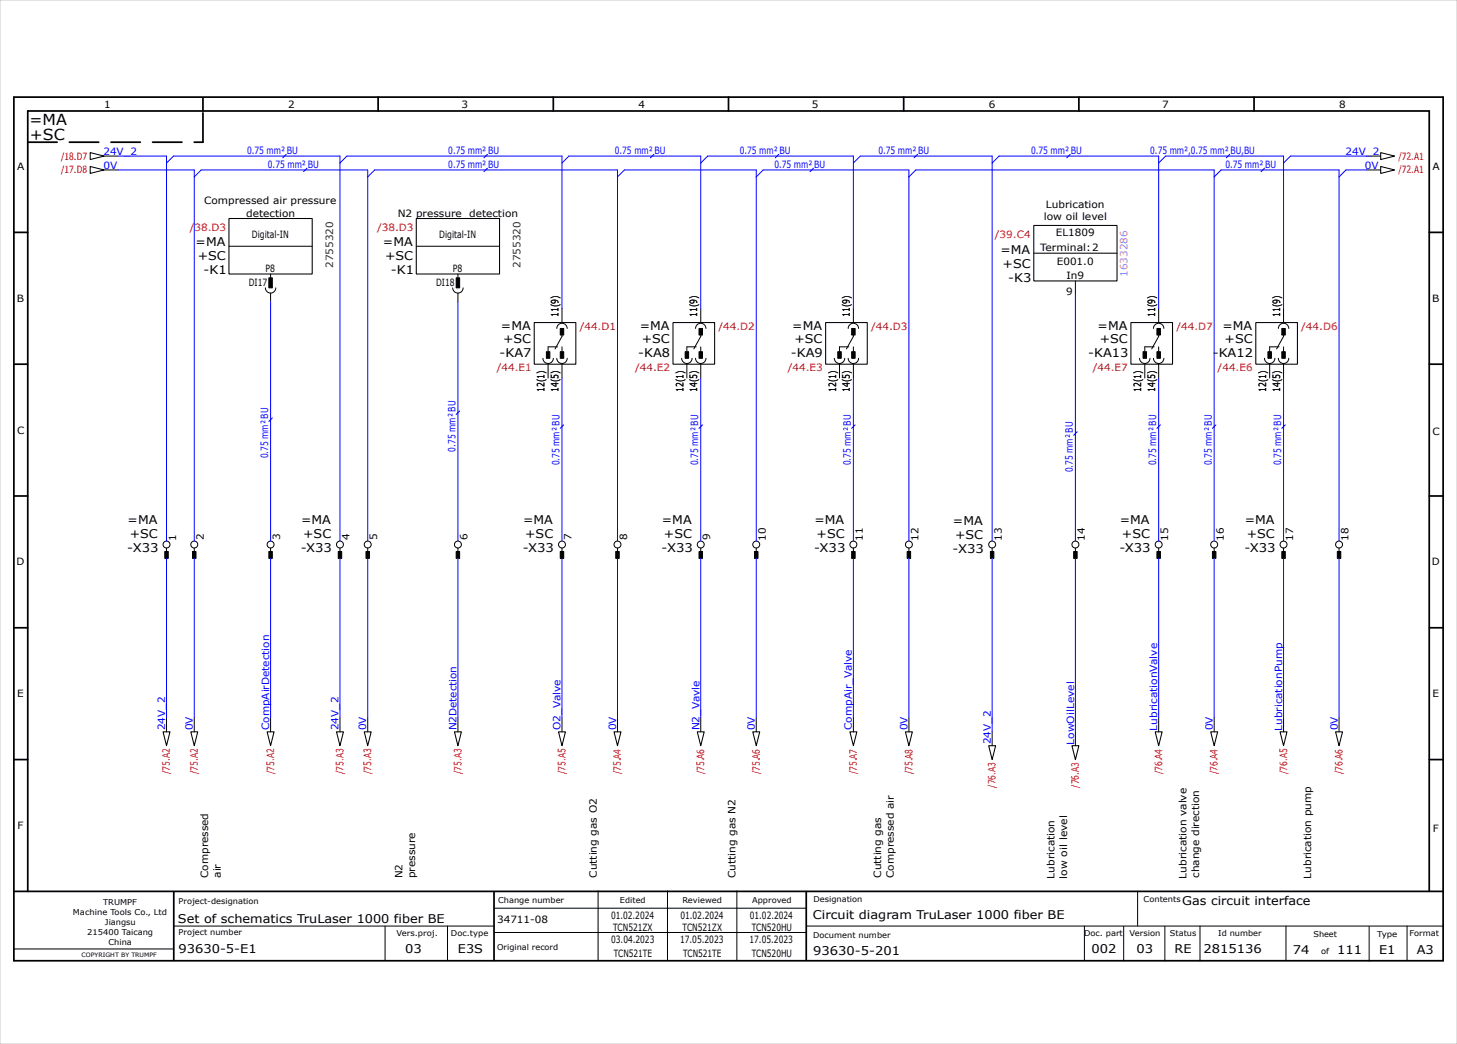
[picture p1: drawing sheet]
<svg xmlns="http://www.w3.org/2000/svg" width="420mm" height="301mm" viewBox="0 0 420 301" stroke-linecap="round" stroke-linejoin="round" font-family="sans-serif">
<g fill="none" stroke="#000" stroke-width=".5">
<path d="M4 28h412v249h-412zM58.5 28.2v3.8M109 28v4M159.5 28v4M210 28v4M260.5 28v4M311 28v4M361.5 28v4M4 67h4M412 67h4M4 105h4M412 105h4"/>
<path d="M4 143h4M412 143h4M4 181h4M412 181h4M4 219h4M412 219h4M4 257h412M8 257v-225h404v225M50.1 257.1v19.8M142.4 257.2v19.8M232.4 257.1v19.7"/>
</g>
<g fill="none" stroke="#000" stroke-width=".29">
<path d="M30 45h4M30 49h4M394 45h4M394 49h4M66 71h24M78 79v1M120 71h24M132 79v1M298 73h24M76.5 83a1.5 1.5 0 0 0 1.5 1.5 1.5 1.5 0 0 0 1.5-1.5M78 84.5v2.5M130.5 83a1.5 1.5 0 0 0 1.5 1.5 1.5 1.5 0 0 0 1.5-1.5"/>
<path d="M132 84.5v2.5M160.5 94.7a1.5 1.5 0 0 1 1.5-1.5 1.5 1.5 0 0 1 1.5 1.5M160.7 100h-2.7v1.3M162 89v4M162 95v2l-2 3.6M162 100v1.3M200.5 94.7a1.5 1.5 0 0 1 1.5-1.5 1.5 1.5 0 0 1 1.5 1.5M200.7 100h-2.7v1.3M202 89v4M202 95v2l-2 3.6M202 100v1.3M244.5 94.7a1.5 1.5 0 0 1 1.5-1.5 1.5 1.5 0 0 1 1.5 1.5"/>
<path d="M244.7 100h-2.7v1.3M246 89v4M246 95v2l-2 3.6M246 100v1.3M310 81v4M332.5 94.7a1.5 1.5 0 0 1 1.5-1.5 1.5 1.5 0 0 1 1.5 1.5M332.7 100h-2.7v1.3M334 89v4M334 95v2l-2 3.6M334 100v1.3M368.5 94.7a1.5 1.5 0 0 1 1.5-1.5 1.5 1.5 0 0 1 1.5 1.5M368.7 100h-2.7v1.3"/>
<path d="M370 89v4M370 95v2l-2 3.6M370 100v1.3M156.5 103.3a1.5 1.5 0 0 0 1.5 1.5 1.5 1.5 0 0 0 1.5-1.5M158 105v4M160.5 103.3a1.5 1.5 0 0 0 1.5 1.5 1.5 1.5 0 0 0 1.5-1.5M162 105v4M196.5 103.3a1.5 1.5 0 0 0 1.5 1.5 1.5 1.5 0 0 0 1.5-1.5M198 105v4M200.5 103.3a1.5 1.5 0 0 0 1.5 1.5 1.5 1.5 0 0 0 1.5-1.5M202 105v4M240.5 103.3a1.5 1.5 0 0 0 1.5 1.5 1.5 1.5 0 0 0 1.5-1.5"/>
<path d="M242 105v4M244.5 103.3a1.5 1.5 0 0 0 1.5 1.5 1.5 1.5 0 0 0 1.5-1.5M246 105v4M328.5 103.3a1.5 1.5 0 0 0 1.5 1.5 1.5 1.5 0 0 0 1.5-1.5M330 105v4M332.5 103.3a1.5 1.5 0 0 0 1.5 1.5 1.5 1.5 0 0 0 1.5-1.5M334 105v4M364.5 103.3a1.5 1.5 0 0 0 1.5 1.5 1.5 1.5 0 0 0 1.5-1.5M366 105v4M368.5 103.3a1.5 1.5 0 0 0 1.5 1.5 1.5 1.5 0 0 0 1.5-1.5M370 105v4M48 158v2"/>
<path d="M56 158v2M78 158v2M98 158v2M106 158v2M132 158v2M162 158v2M178 158v2M202 158v2M218 158v2M246 158v2M262 158v2M286 158v2"/>
<path d="M310 158v2M334 158v2M350 158v2M370 158v2M386 158v2M48 207v4M56 207v4M78 207v4M98 207v4M106 207v4M132 207v4M162 207v4"/>
<path d="M178 207v4M202 207v4M218 207v4M246 207v4M262 207v4M286 211v4M310 211v4M334 207v4M350 207v4M370 207v4M386 207v4M172.4 256.9v20"/>
<path d="M192.4 256.9v20M212.4 256.9v20M327.9 256.9v10M4.1 273.6h45.7M50.1 267h92.2M111 267v10M129 267v10M142.4 261.9h90M142.4 268.9h90M232.5 267h183.5M312.6 267v10M323.9 267.1v10"/>
<path d="M335.8 267.1v10M345.9 267v10.1M370.7 267v9.8M394.7 267.1v10M405.6 267v10"/>
<circle cx="48" cy="157" r="1"/>
<circle cx="56" cy="157" r="1"/>
<circle cx="78" cy="157" r="1"/>
<circle cx="98" cy="157" r="1"/>
<circle cx="106" cy="157" r="1"/>
<circle cx="132" cy="157" r="1"/>
<circle cx="162" cy="157" r="1"/>
<circle cx="178" cy="157" r="1"/>
<circle cx="202" cy="157" r="1"/>
<circle cx="218" cy="157" r="1"/>
<circle cx="246" cy="157" r="1"/>
<circle cx="262" cy="157" r="1"/>
<circle cx="286" cy="157" r="1"/>
<circle cx="310" cy="157" r="1"/>
<circle cx="334" cy="157" r="1"/>
<circle cx="350" cy="157" r="1"/>
<circle cx="370" cy="157" r="1"/>
<circle cx="386" cy="157" r="1"/>
</g>
<path d="M8 41h50.5M58.5 41v-8.8" fill="none" stroke="#000" stroke-width=".5" stroke-dasharray="8.5 3.5"/>
<path d="M0 0h420v301h-420z" fill="none" stroke="#c9c9c9" stroke-width=".29"/>
<g fill="#000" stroke="#000" stroke-width=".29">
<path d="M77.5 80.1h1v2.9h-1z" fill-rule="evenodd"/>
<path d="M131.5 80.1h1v2.9h-1z" fill-rule="evenodd"/>
<path d="M161.5 94.7h1v1.9h-1z" fill-rule="evenodd"/>
<path d="M201.5 94.7h1v1.9h-1z" fill-rule="evenodd"/>
<path d="M245.5 94.7h1v1.9h-1z" fill-rule="evenodd"/>
<path d="M333.5 94.7h1v1.9h-1z" fill-rule="evenodd"/>
<path d="M369.5 94.7h1v1.9h-1z" fill-rule="evenodd"/>
<path d="M157.5 101.4h1v1.9h-1z" fill-rule="evenodd"/>
<path d="M161.5 101.4h1v1.9h-1z" fill-rule="evenodd"/>
<path d="M197.5 101.4h1v1.9h-1z" fill-rule="evenodd"/>
<path d="M201.5 101.4h1v1.9h-1z" fill-rule="evenodd"/>
<path d="M241.5 101.4h1v1.9h-1z" fill-rule="evenodd"/>
<path d="M245.5 101.4h1v1.9h-1z" fill-rule="evenodd"/>
<path d="M329.5 101.4h1v1.9h-1z" fill-rule="evenodd"/>
<path d="M333.5 101.4h1v1.9h-1z" fill-rule="evenodd"/>
<path d="M365.5 101.4h1v1.9h-1z" fill-rule="evenodd"/>
<path d="M369.5 101.4h1v1.9h-1z" fill-rule="evenodd"/>
<path d="M47.5 159h1v2h-1z" fill-rule="evenodd"/>
<path d="M55.5 159h1v2h-1z" fill-rule="evenodd"/>
<path d="M77.5 159h1v2h-1z" fill-rule="evenodd"/>
<path d="M97.5 159h1v2h-1z" fill-rule="evenodd"/>
<path d="M105.5 159h1v2h-1z" fill-rule="evenodd"/>
<path d="M131.5 159h1v2h-1z" fill-rule="evenodd"/>
<path d="M161.5 159h1v2h-1z" fill-rule="evenodd"/>
<path d="M177.5 159h1v2h-1z" fill-rule="evenodd"/>
<path d="M201.5 159h1v2h-1z" fill-rule="evenodd"/>
<path d="M217.5 159h1v2h-1z" fill-rule="evenodd"/>
<path d="M245.5 159h1v2h-1z" fill-rule="evenodd"/>
<path d="M261.5 159h1v2h-1z" fill-rule="evenodd"/>
<path d="M285.5 159h1v2h-1z" fill-rule="evenodd"/>
<path d="M309.5 159h1v2h-1z" fill-rule="evenodd"/>
<path d="M333.5 159h1v2h-1z" fill-rule="evenodd"/>
<path d="M349.5 159h1v2h-1z" fill-rule="evenodd"/>
<path d="M369.5 159h1v2h-1z" fill-rule="evenodd"/>
<path d="M385.5 159h1v2h-1z" fill-rule="evenodd"/>
</g>
<g fill="none" stroke="#000" stroke-width=".3">
<path d="M26 44l4 1-4 1zM26 48l4 1-4 1zM398 44l4 1-4 1zM398 48l4 1-4 1zM66 63h24v16h-24zM120 63h24v16h-24zM298 65h24v16h-24zM154 93h12v12h-12zM194 93h12v12h-12zM238 93h12v12h-12zM326 93h12v12h-12zM362 93h12v12h-12z"/>
<path d="M47 211h2l-1 4zM55 211h2l-1 4zM77 211h2l-1 4zM97 211h2l-1 4zM105 211h2l-1 4zM131 211h2l-1 4zM161 211h2l-1 4zM177 211h2l-1 4zM201 211h2l-1 4zM217 211h2l-1 4zM245 211h2l-1 4zM261 211h2l-1 4z"/>
<path d="M285 215h2l-1 4zM309 215h2l-1 4zM333 211h2l-1 4zM349 211h2l-1 4zM369 211h2l-1 4zM385 211h2l-1 4z"/>
</g>
<g fill="none" stroke="#00f" stroke-width=".29">
<path d="M34 45h14v111M34 49h22v107M48 47l2-2h48v111M56 51l2-2h48v107M98 47l2-2h62v44M106 51l2-2h70v107M162 47l2-2h38v44M178 51l2-2h38v107M202 47l2-2h42v44M218 51l2-2h42v107M246 47l2-2h38v111M262 51l2-2h86v107"/>
<path d="M286 47l2-2h46v44M334 47l2-2h34v44M350 51l2-2h34v107M394 45h-22l-2 2M394 49h-6l-2 2M78 87v69M132 87v69M310 85v71M162 109v47M202 109v47M246 109v47M334 109v47"/>
<path d="M370 109v47M48 161v46M56 161v46M78 161v46M98 161v46M106 161v46M132 161v46M162 161v46M178 161v46M202 161v46M218 161v46M246 161v46"/>
<path d="M262 161v46M286 161v50M310 161v50M334 161v46M350 161v46M370 161v46M386 161v46"/>
</g>
<g fill="none" stroke="#00f" stroke-width=".3">
<path d="M82.5 44.5l-1 1M88.5 48.5l-1 1M140.5 44.5l-1 1M140.5 48.5l-1 1M188.5 44.5l-1 1M224.5 44.5l-1 1M234.5 48.5l-1 1M264.5 44.5l-1 1M308.5 44.5l-1 1M354.5 44.5l-1 1M364.5 48.5l-1 1M132.5 118.5l-1 1"/>
<path d="M78.5 120.5l-1 1M162.5 122.5l-1 1M202.5 122.5l-1 1M246.5 122.5l-1 1M310.5 124.5l-1 1M334.5 122.5l-1 1M350.5 122.5l-1 1M370.5 122.5l-1 1"/>
</g>
<g font-size="4.4">
<text x="8.5" y="36">=MA</text>
<text x="8.6" y="40.5">+SC</text>
</g>
<g font-size="3.5">
<text x="56.4" y="71">=MA</text>
<text x="110.4" y="71">=MA</text>
<text x="57" y="75">+SC</text>
<text x="111" y="75">+SC</text>
<text x="288.4" y="73.2">=MA</text>
<text x="289" y="77.2">+SC</text>
<text x="58.7" y="79">-K1</text>
<text x="112.7" y="79">-K1</text>
<text x="290.6" y="81.2">-K3</text>
<text x="144.4" y="95">=MA</text>
<text x="184.4" y="95">=MA</text>
<text x="228.4" y="95">=MA</text>
<text x="316.4" y="95">=MA</text>
<text x="352.4" y="95">=MA</text>
<text x="145" y="99">+SC</text>
<text x="185" y="99">+SC</text>
<text x="229" y="99">+SC</text>
<text x="317" y="99">+SC</text>
<text x="353" y="99">+SC</text>
<text x="144" y="103">-KA7</text>
<text x="184" y="103">-KA8</text>
<text x="228" y="103">-KA9</text>
<text x="313.7" y="103">-KA13</text>
<text x="349.6" y="103">-KA12</text>
<text x="36.8" y="151.2">=MA</text>
<text x="37.4" y="155.2">+SC</text>
<text x="86.8" y="151.2">=MA</text>
<text x="87.4" y="155.2">+SC</text>
<text x="150.8" y="151.2">=MA</text>
<text x="151.4" y="155.2">+SC</text>
<text x="190.8" y="151.2">=MA</text>
<text x="191.4" y="155.2">+SC</text>
<text x="234.8" y="151.2">=MA</text>
<text x="235.4" y="155.2">+SC</text>
<text x="274.7" y="151.4">=MA</text>
<text x="275.3" y="155.4">+SC</text>
<text x="322.8" y="151.2">=MA</text>
<text x="323.4" y="155.2">+SC</text>
<text x="358.8" y="151.2">=MA</text>
<text x="359.4" y="155.2">+SC</text>
<text x="36.7" y="159.2">-X33</text>
<text x="86.7" y="159.2">-X33</text>
<text x="150.7" y="159.2">-X33</text>
<text x="190.7" y="159.2">-X33</text>
<text x="234.7" y="159.2">-X33</text>
<text x="274.6" y="159.4">-X33</text>
<text x="322.7" y="159.2">-X33</text>
<text x="358.7" y="159.2">-X33</text>
<text x="340.8" y="261">Gas circuit interface</text>
<text x="51.3" y="266">Set of schematics TruLaser 1000 fiber BE</text>
<text x="234.3" y="265">Circuit diagram TruLaser 1000 fiber BE</text>
<text x="51.5" y="274.7">93630-5-E1</text>
<text x="116.8" y="274.9">03</text>
<text x="132" y="274.9">E3S</text>
<text x="234.4" y="275.3">93630-5-201</text>
<text x="314.6" y="274.8">002</text>
<text x="327.6" y="274.9">03</text>
<text x="338.6" y="274.8">RE</text>
<text x="346.9" y="274.7">2815136</text>
<text x="372.7" y="275">74</text>
<text x="385.4" y="275">111</text>
<text x="397.6" y="275">E1</text>
<text x="408.4" y="275">A3</text>
</g>
<g font-size="2.9">
<text x="30" y="31">1</text>
<text x="83" y="31">2</text>
<text x="133.1" y="31">3</text>
<text x="184.1" y="31">4</text>
<text x="234.1" y="31">5</text>
<text x="285" y="31">6</text>
<text x="335" y="31">7</text>
<text x="386" y="31">8</text>
<text x="5" y="49">A</text>
<text x="413" y="49">A</text>
<text x="58.9" y="58.9">Compressed air pressure</text>
<text x="301.5" y="59.9">Lubrication</text>
<text x="71" y="62.5">detection</text>
<text x="114.6" y="62.5">N2 pressure</text>
<text x="135.3" y="62.5">detection</text>
<text x="300.9" y="63.5">low oil level</text>
<text x="72.6" y="68.5">Digital-IN</text>
<text x="126.6" y="68.5">Digital-IN</text>
<text x="304.3" y="68">EL1809</text>
<text x="299.8" y="72.5">Terminal:2</text>
<text x="304.7" y="76.5">E001.0</text>
<text x="71.7" y="82.5">DI17</text>
<text x="76.5" y="78.5">P8</text>
<text x="125.7" y="82.5">DI18</text>
<text x="130.5" y="78.5">P8</text>
<text x="307.5" y="80.5">In9</text>
<text x="4.8" y="87">B</text>
<text x="307.3" y="85">9</text>
<text x="412.8" y="87">B</text>
<text x="161" y="91.4" transform="rotate(-90 161 91.4)">11(9)</text>
<text x="201" y="91.4" transform="rotate(-90 201 91.4)">11(9)</text>
<text x="245" y="91.4" transform="rotate(-90 245 91.4)">11(9)</text>
<text x="333" y="91.4" transform="rotate(-90 333 91.4)">11(9)</text>
<text x="369" y="91.4" transform="rotate(-90 369 91.4)">11(9)</text>
<text x="157" y="113" transform="rotate(-90 157 113)">12(1)</text>
<text x="161" y="113" transform="rotate(-90 161 113)">14(5)</text>
<text x="197" y="113" transform="rotate(-90 197 113)">12(1)</text>
<text x="201" y="113" transform="rotate(-90 201 113)">14(5)</text>
<text x="241" y="113" transform="rotate(-90 241 113)">12(1)</text>
<text x="245" y="113" transform="rotate(-90 245 113)">14(5)</text>
<text x="329" y="113" transform="rotate(-90 329 113)">12(1)</text>
<text x="333" y="113" transform="rotate(-90 333 113)">14(5)</text>
<text x="365" y="113" transform="rotate(-90 365 113)">12(1)</text>
<text x="369" y="113" transform="rotate(-90 369 113)">14(5)</text>
<text x="5" y="125">C</text>
<text x="413" y="125.5">C</text>
<text x="50.7" y="155.9" transform="rotate(-90 50.7 155.9)">1</text>
<text x="58.7" y="155.7" transform="rotate(-90 58.7 155.7)">2</text>
<text x="80.8" y="155.7" transform="rotate(-90 80.8 155.7)">3</text>
<text x="100.8" y="155.6" transform="rotate(-90 100.8 155.6)">4</text>
<text x="108.8" y="155.7" transform="rotate(-90 108.8 155.7)">5</text>
<text x="134.8" y="155.7" transform="rotate(-90 134.8 155.7)">6</text>
<text x="164.8" y="155.7" transform="rotate(-90 164.8 155.7)">7</text>
<text x="180.7" y="155.6" transform="rotate(-90 180.7 155.6)">8</text>
<text x="204.8" y="155.6" transform="rotate(-90 204.8 155.6)">9</text>
<text x="220.7" y="155.9" transform="rotate(-90 220.7 155.9)">10</text>
<text x="248.7" y="155.9" transform="rotate(-90 248.7 155.9)">11</text>
<text x="264.7" y="155.9" transform="rotate(-90 264.7 155.9)">12</text>
<text x="288.8" y="155.9" transform="rotate(-90 288.8 155.9)">13</text>
<text x="312.7" y="155.9" transform="rotate(-90 312.7 155.9)">14</text>
<text x="336.8" y="155.9" transform="rotate(-90 336.8 155.9)">15</text>
<text x="352.7" y="155.9" transform="rotate(-90 352.7 155.9)">16</text>
<text x="372.7" y="155.9" transform="rotate(-90 372.7 155.9)">17</text>
<text x="388.8" y="155.9" transform="rotate(-90 388.8 155.9)">18</text>
<text x="4.8" y="163">D</text>
<text x="412.7" y="163">D</text>
<text x="5" y="201">E</text>
<text x="413" y="201">E</text>
<text x="5.1" y="239">F</text>
<text x="413" y="240">F</text>
<text x="60" y="253.1" transform="rotate(-90 60 253.1)">Compressed</text>
<text x="63.6" y="253.1" transform="rotate(-90 63.6 253.1)">air</text>
<text x="116" y="253.2" transform="rotate(-90 116 253.2)">N2</text>
<text x="119.6" y="253.2" transform="rotate(-90 119.6 253.2)">pressure</text>
<text x="172" y="253.1" transform="rotate(-90 172 253.1)">Cutting gas O2</text>
<text x="212" y="253.1" transform="rotate(-90 212 253.1)">Cutting gas N2</text>
<text x="254" y="253.1" transform="rotate(-90 254 253.1)">Cutting gas</text>
<text x="257.6" y="253.1" transform="rotate(-90 257.6 253.1)">Compressed air</text>
<text x="304" y="253.3" transform="rotate(-90 304 253.3)">Lubrication</text>
<text x="307.6" y="253.3" transform="rotate(-90 307.6 253.3)">low oil level</text>
<text x="342" y="253.3" transform="rotate(-90 342 253.3)">Lubrication valve</text>
<text x="345.6" y="253.1" transform="rotate(-90 345.6 253.1)">change direction</text>
<text x="378" y="253.3" transform="rotate(-90 378 253.3)">Lubrication pump</text>
<text x="143.3" y="266">34711-08</text>
<text x="176.1" y="264.9">01.02.2024</text>
<text x="176.8" y="268.4">TCN521ZX</text>
<text x="196.1" y="264.9">01.02.2024</text>
<text x="196.8" y="268.4">TCN521ZX</text>
<text x="216.1" y="264.9">01.02.2024</text>
<text x="216.7" y="268.4">TCN520HU</text>
<text x="176.2" y="271.9">03.04.2023</text>
<text x="176.9" y="275.9">TCN521TE</text>
<text x="196" y="271.9">17.05.2023</text>
<text x="196.9" y="275.9">TCN521TE</text>
<text x="216" y="271.9">17.05.2023</text>
<text x="216.7" y="275.9">TCN520HU</text>
</g>
<g font-size="2.9" fill="#b60000">
<text x="17.6" y="46">/18.D7</text>
<text x="403.1" y="46">/72.A1</text>
<text x="17.6" y="50">/17.D8</text>
<text x="403.1" y="50">/72.A1</text>
<text x="54.7" y="66.5">/38.D3</text>
<text x="108.7" y="66.5">/38.D3</text>
<text x="286.8" y="68.5">/39.C4</text>
<text x="167.1" y="95">/44.D1</text>
<text x="207.1" y="95">/44.D2</text>
<text x="251.1" y="95">/44.D3</text>
<text x="339.1" y="95">/44.D7</text>
<text x="375.1" y="95">/44.D6</text>
<text x="143.2" y="107">/44.E1</text>
<text x="183.1" y="107">/44.E2</text>
<text x="227.1" y="107">/44.E3</text>
<text x="315" y="107">/44.E7</text>
<text x="351" y="107">/44.E6</text>
<text x="49" y="223.1" transform="rotate(-90 49 223.1)">/75.A2</text>
<text x="57" y="223.1" transform="rotate(-90 57 223.1)">/75.A2</text>
<text x="79" y="223.1" transform="rotate(-90 79 223.1)">/75.A2</text>
<text x="99" y="223.1" transform="rotate(-90 99 223.1)">/75.A3</text>
<text x="107" y="223.1" transform="rotate(-90 107 223.1)">/75.A3</text>
<text x="133" y="223.1" transform="rotate(-90 133 223.1)">/75.A3</text>
<text x="163" y="223.1" transform="rotate(-90 163 223.1)">/75.A5</text>
<text x="179" y="223.2" transform="rotate(-90 179 223.2)">/75.A4</text>
<text x="203" y="223.2" transform="rotate(-90 203 223.2)">/75.A6</text>
<text x="219" y="223.2" transform="rotate(-90 219 223.2)">/75.A6</text>
<text x="247" y="223.2" transform="rotate(-90 247 223.2)">/75.A7</text>
<text x="263" y="223.2" transform="rotate(-90 263 223.2)">/75.A8</text>
<text x="287" y="227.1" transform="rotate(-90 287 227.1)">/76.A3</text>
<text x="311" y="227.1" transform="rotate(-90 311 227.1)">/76.A3</text>
<text x="335" y="223.2" transform="rotate(-90 335 223.2)">/76.A4</text>
<text x="351" y="223.2" transform="rotate(-90 351 223.2)">/76.A4</text>
<text x="371" y="223.1" transform="rotate(-90 371 223.1)">/76.A5</text>
<text x="387" y="223.2" transform="rotate(-90 387 223.2)">/76.A6</text>
</g>
<g font-size="2.9" fill="#00f">
<text x="29.8" y="44.6">24V_2</text>
<text x="71.2" y="44.3">0.75 mm² BU</text>
<text x="129.2" y="44.3">0.75 mm² BU</text>
<text x="177.2" y="44.3">0.75 mm² BU</text>
<text x="213.2" y="44.3">0.75 mm² BU</text>
<text x="253.2" y="44.3">0.75 mm² BU</text>
<text x="297.2" y="44.3">0.75 mm² BU</text>
<text x="331.6" y="44.3">0.75 mm²,0.75 mm² BU,BU</text>
<text x="387.9" y="44.6">24V_2</text>
<text x="29.8" y="48.6">0V</text>
<text x="77.2" y="48.3">0.75 mm² BU</text>
<text x="129.2" y="48.3">0.75 mm² BU</text>
<text x="223.2" y="48.3">0.75 mm² BU</text>
<text x="353.2" y="48.3">0.75 mm² BU</text>
<text x="393.4" y="48.6">0V</text>
<text x="131.3" y="130.2" transform="rotate(-90 131.3 130.2)">0.75 mm² BU</text>
<text x="77.3" y="132.2" transform="rotate(-90 77.3 132.2)">0.75 mm² BU</text>
<text x="161.3" y="134.2" transform="rotate(-90 161.3 134.2)">0.75 mm² BU</text>
<text x="201.3" y="134.2" transform="rotate(-90 201.3 134.2)">0.75 mm² BU</text>
<text x="245.3" y="134.2" transform="rotate(-90 245.3 134.2)">0.75 mm² BU</text>
<text x="309.3" y="136.2" transform="rotate(-90 309.3 136.2)">0.75 mm² BU</text>
<text x="333.3" y="134.2" transform="rotate(-90 333.3 134.2)">0.75 mm² BU</text>
<text x="349.3" y="134.2" transform="rotate(-90 349.3 134.2)">0.75 mm² BU</text>
<text x="369.3" y="134.2" transform="rotate(-90 369.3 134.2)">0.75 mm² BU</text>
<text x="47.6" y="210.6" transform="rotate(-90 47.6 210.6)">24V_2</text>
<text x="55.6" y="210.6" transform="rotate(-90 55.6 210.6)">0V</text>
<text x="77.6" y="210.5" transform="rotate(-90 77.6 210.5)">CompAirDetection</text>
<text x="97.6" y="210.6" transform="rotate(-90 97.6 210.6)">24V_2</text>
<text x="105.6" y="210.6" transform="rotate(-90 105.6 210.6)">0V</text>
<text x="131.6" y="210.6" transform="rotate(-90 131.6 210.6)">N2Detection</text>
<text x="161.6" y="210.5" transform="rotate(-90 161.6 210.5)">O2_Valve</text>
<text x="177.6" y="210.6" transform="rotate(-90 177.6 210.6)">0V</text>
<text x="201.6" y="210.6" transform="rotate(-90 201.6 210.6)">N2_Vavle</text>
<text x="217.6" y="210.6" transform="rotate(-90 217.6 210.6)">0V</text>
<text x="245.6" y="210.5" transform="rotate(-90 245.6 210.5)">CompAir_Valve</text>
<text x="261.6" y="210.6" transform="rotate(-90 261.6 210.6)">0V</text>
<text x="285.6" y="214.6" transform="rotate(-90 285.6 214.6)">24V_2</text>
<text x="309.6" y="214.7" transform="rotate(-90 309.6 214.7)">LowOilLevel</text>
<text x="333.6" y="210.7" transform="rotate(-90 333.6 210.7)">LubricationValve</text>
<text x="349.6" y="210.6" transform="rotate(-90 349.6 210.6)">0V</text>
<text x="369.6" y="210.7" transform="rotate(-90 369.6 210.7)">LubricationPump</text>
<text x="385.6" y="210.6" transform="rotate(-90 385.6 210.6)">0V</text>
</g>
<g font-size="2.9" fill="#008000">
<text x="96" y="77.2" transform="rotate(-90 96 77.2)">2755320</text>
<text x="150" y="77.2" transform="rotate(-90 150 77.2)">2755320</text>
</g>
<text font-size="2.9" fill="#f0f" x="325" y="79.8" transform="rotate(-90 325 79.8)">1633286</text>
<g font-size="2.3">
<text x="21" y="263.8">Machine Tools Co., Ltd</text>
<text x="29.7" y="260.8">TRUMPF</text>
<text x="51.5" y="260.7">Project-designation</text>
<text x="143.6" y="260.4">Change number</text>
<text x="178.7" y="260.4">Edited</text>
<text x="196.7" y="260.4">Reviewed</text>
<text x="216.8" y="260.4">Approved</text>
<text x="234.5" y="260.2">Designation</text>
<text x="329.7" y="260.1">Contents</text>
<text x="25.2" y="269.6">215400 Taicang</text>
<text x="30.3" y="266.7">Jiangsu</text>
<text x="51.5" y="269.7">Project number</text>
<text x="114.3" y="269.9">Vers.proj.</text>
<text x="130" y="269.9">Doc.type</text>
<text x="312.5" y="269.8">Doc. part</text>
<text x="325.6" y="269.9">Version</text>
<text x="337.3" y="269.8">Status</text>
<text x="351.2" y="269.8">Id number</text>
<text x="406.4" y="270">Format</text>
<text x="31.3" y="272.5">China</text>
<text x="143.3" y="273.9">Original record</text>
<text x="234.4" y="270.3">Document number</text>
<text x="378.6" y="270">Sheet</text>
<text x="380.8" y="275">of</text>
<text x="397" y="270">Type</text>
</g>
<text font-size="1.7" x="23.5" y="275.8">COPYRIGHT BY TRUMPF</text>
</svg>
